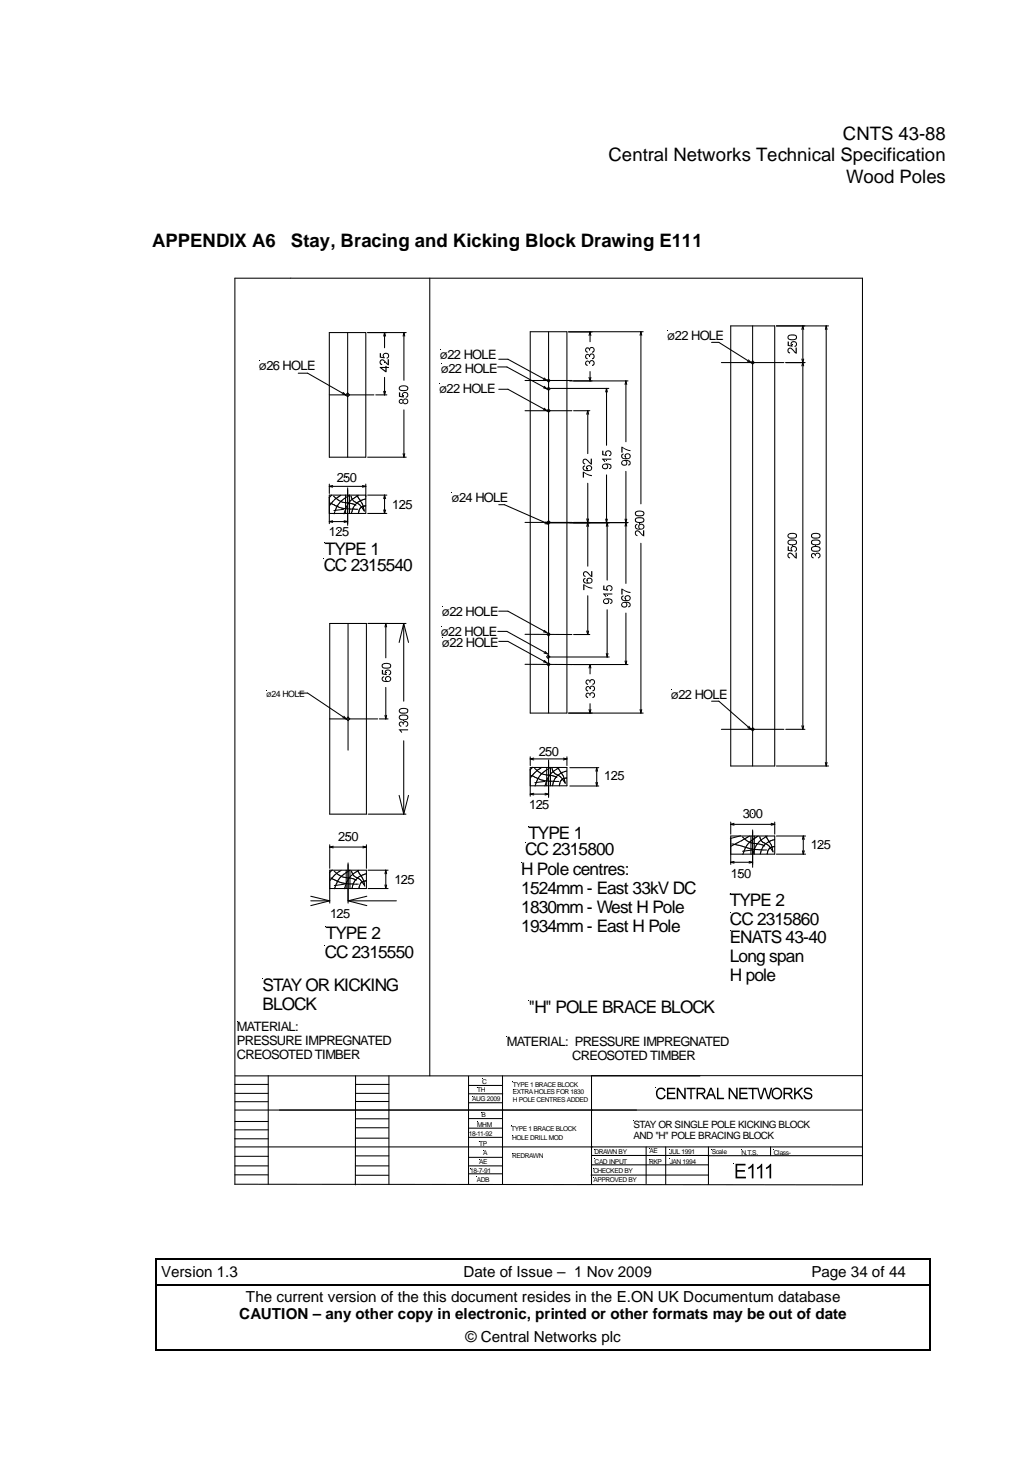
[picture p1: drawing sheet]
<svg xmlns="http://www.w3.org/2000/svg" width="210mm" height="297mm" viewBox="0 0 210 297" stroke-linecap="round" stroke-linejoin="round" font-family="sans-serif">
<g fill="#000">
<path d="M77.3 73.2a.92 .92 0 0 1 1.3 .5l.1 .2v-.9h.3v1.2l-.5-.3a.84 .84 0 0 0-1.1-.6l-.1 .4 .3 .3v.2a.6 .6 0 0 1-.5-.4 .6 .6 0 0 1 .2-.6zM77.1 71.8h.3v.7l.5 .1a.6 .6 0 0 1 .2-.9 .6 .6 0 0 1 .9 .4 .6 .6 0 0 1-.5 .8v-.3a.4 .4 0 0 0 .2-.5 .4 .4 0 0 0-.6-.1 .4 .4 0 0 0 0 .6v.2l-1-.2zM89.6 73.8l.1 .1zM119 73.4l.3-.2 .4 .3a.58 .58 0 0 1 1-.1 .58 .58 0 0 1-.4 .9l-.1-.2a.38 .38 0 0 0 .4-.4 .38 .38 0 0 0-.5-.3 .38 .38 0 0 0-.3 .5h-.2a.33 .33 0 0 0-.3-.4 .33 .33 0 0 0-.3 .3 .33 .33 0 0 0 .4 .3l-.1 .2a.54 .54 0 0 1-.4-.3 .54 .54 0 0 1 .1-.6zM119 72.1l.3-.2 .4 .2a.58 .58 0 0 1 1 0 .58 .58 0 0 1-.4 .9l-.1-.2a.38 .38 0 0 0 .4-.5 .38 .38 0 0 0-.5-.3 .38 .38 0 0 0-.3 .6l-.2-.1a.33 .33 0 0 0-.3-.4 .33 .33 0 0 0-.3 .4 .33 .33 0 0 0 .4 .3l-.1 .2a.54 .54 0 0 1-.4-.4 .54 .54 0 0 1 .1-.5zM119.1 70.6h.4l.2 .2a.58 .58 0 0 1 1 0 .58 .58 0 0 1-.4 .9l-.1-.2a.39 .39 0 0 0 .4-.5 .39 .39 0 0 0-.5-.3 .39 .39 0 0 0-.3 .5h-.2a.31 .31 0 0 0-.2-.4 .31 .31 0 0 0-.4 .2 .31 .31 0 0 0 .3 .4l.1 .1-.1 .2a.58 .58 0 0 1-.5-.5 .58 .58 0 0 1 .3-.6zM160.9 69.9l.1 .1zM160.1 70.8a.96 .96 0 0 1 1.4 .7h.1v-.9h.2v1.2l-.4-.1a1.52 1.52 0 0 0-1-.8l-.3 .3 .1 .3 .3 .1-.1 .2a.58 .58 0 0 1-.5-.4 .58 .58 0 0 1 .2-.6zM160 69.4h.2v.7l.5 .1a.61 .61 0 0 1 .3-.9 .61 .61 0 0 1 .8 .4 .61 .61 0 0 1-.4 .8v-.2a.4 .4 0 0 0 .2-.6 .4 .4 0 0 0-.7-.1 .4 .4 0 0 0 .1 .6v.2l-1-.1zM81.9 80.2l.1 .1zM81 79.7h.3v.7l.4 .1a.6 .6 0 0 1 .3-.8 .6 .6 0 0 1 .8 .3 .6 .6 0 0 1-.4 .8v-.2a.4 .4 0 0 0 .2-.6 .4 .4 0 0 0-.6 0 .4 .4 0 0 0 0 .6v.2l-1-.2zM118.4 95.8l1.8 .7v.2l-.7-.1-.9-.5v.9h-.2z"/>
<path d="M119.3 95.1v.1zM118.5 93.3a1.02 1.02 0 0 1 1.3 .7l.2 .1v-.9h.2v1.2l-.5-.3a.98 .98 0 0 0-1.1-.6v.4l.3 .2-.1 .3a.63 .63 0 0 1-.3-1.1zM122.3 93.2h1.9v.2h-1.5l.3 .5h-.2zM122.3 91.6h.3v.7l.4 .1a.61 .61 0 0 1 .3-.9 .61 .61 0 0 1 .8 .4 .61 .61 0 0 1-.4 .8v-.2a.4 .4 0 0 0 .2-.6 .4 .4 0 0 0-.6-.1 .4 .4 0 0 0 0 .6v.2l-1-.1zM126.2 90.8l1.9 .6v.3l-.8-.2-.9-.5v.9h-.2zM127.1 92.7l.1 .1zM65.7 113.5l.1 .1zM118.4 118.7l1.2 .5 .7 .2v.2l-.7-.1-.9-.6v1h-.3zM119.3 118l.1 .1zM118.6 116.2a1.12 1.12 0 0 1 1.4 .7l.1-.9h.2v1.3l-.5-.3a.98 .98 0 0 0-1.1-.7l-.1 .5 .4 .2-.1 .2a.62 .62 0 0 1-.5-.4 .62 .62 0 0 1 .2-.6zM122.5 119h.3v.7l.4 .1a.61 .61 0 0 1 .3-.9 .61 .61 0 0 1 .8 .4 .61 .61 0 0 1-.4 .8v-.3a.4 .4 0 0 0 .2-.5 .4 .4 0 0 0-.6-.1 .4 .4 0 0 0 0 .6v.2l-1-.2zM126.2 119.6l1.9 .7v.2l-.8-.2-.9-.5v1h-.2z"/>
<path d="M129.1 107.9a.96 .96 0 0 1 1.3 .5l.2 .3v-1h.3v1.3l-.5-.2a1.27 1.27 0 0 0-1.2-.8v.5l.3 .2v.2a.64 .64 0 0 1-.4-1zM160.9 110.9l.1 .1zM160.1 112.4a1.12 1.12 0 0 1 1.4 .7l.1-.8h.2v1.2l-.4-.2a1.2 1.2 0 0 0-1.2-.7v.4l.3 .2-.1 .3a.62 .62 0 0 1-.5-.5 .62 .62 0 0 1 .2-.6zM160 111h.2v.7l.5 .1a.61 .61 0 0 1 .3-.8 .61 .61 0 0 1 .8 .3 .61 .61 0 0 1-.4 .8v-.2a.4 .4 0 0 0 .2-.6 .4 .4 0 0 0-.7-.1 .4 .4 0 0 0 .1 .6v.3l-1-.2zM164.9 112.5l.4-.1 .3 .2a.58 .58 0 0 1 1 0 .58 .58 0 0 1-.4 .9l-.1-.3a.38 .38 0 0 0 .4-.4 .38 .38 0 0 0-.5-.3 .38 .38 0 0 0-.3 .5h-.2a.34 .34 0 0 0-.3-.4 .34 .34 0 0 0-.4 .3 .34 .34 0 0 0 .5 .3l-.1 .3a.59 .59 0 0 1-.3-1zM78.4 136.6l.1 .1zM77.6 136.1h.2v.7l.5 .1a.6 .6 0 0 1 .3-.8 .6 .6 0 0 1 .8 .3 .6 .6 0 0 1-.4 .8v-.2a.4 .4 0 0 0 .1-.6 .4 .4 0 0 0-.6-.1 .4 .4 0 0 0 .1 .6l-.1 .3-.9-.2zM89.5 127.2l.1 .1zM89.8 129.5l.1 .1zM119.1 138.2l.4-.1 .3 .2a.58 .58 0 0 1 1 0 .58 .58 0 0 1-.4 .8l-.1-.2a.38 .38 0 0 0 .4-.4 .38 .38 0 0 0-.5-.3 .38 .38 0 0 0-.3 .5h-.2a.34 .34 0 0 0-.3-.4 .34 .34 0 0 0-.4 .3 .34 .34 0 0 0 .5 .3l-.1 .2a.57 .57 0 0 1-.5-.3 .57 .57 0 0 1 .2-.6zM122.5 120.6h1.9v.2h-1.5l.3 .4h-.2zM54.1 140.3l.1 .1z"/>
<path d="M81 148.2h1.9v.2h-1.5l.3 .4h-.2zM81.9 146.4l.1 .1zM81.1 146.7l.4-.1 .4 .2a.58 .58 0 0 1 1 0 .58 .58 0 0 1-.5 .9v-.3a.38 .38 0 0 0 .3-.4 .38 .38 0 0 0-.5-.3 .38 .38 0 0 0-.2 .5h-.2a.33 .33 0 0 0-.3-.4 .33 .33 0 0 0-.4 .3 .33 .33 0 0 0 .4 .3v.3l-.5-.4zM119.1 140.8l.4-.1 .3 .3a.58 .58 0 0 1 1-.1 .58 .58 0 0 1-.4 .9l-.1-.2a.39 .39 0 0 0 .4-.4 .39 .39 0 0 0-.5-.4 .39 .39 0 0 0-.3 .6h-.2a.34 .34 0 0 0-.3-.5 .34 .34 0 0 0-.4 .4 .34 .34 0 0 0 .5 .3l-.1 .2a.57 .57 0 0 1-.5-.4 .57 .57 0 0 1 .2-.6zM119.1 139.5l.3-.1 .4 .2a.58 .58 0 0 1 1 0 .58 .58 0 0 1-.4 .9l-.1-.2a.38 .38 0 0 0 .3-.5 .38 .38 0 0 0-.5-.3 .38 .38 0 0 0-.2 .5h-.2a.33 .33 0 0 0-.3-.4 .33 .33 0 0 0-.3 .3 .33 .33 0 0 0 .4 .4l-.1 .2a.56 .56 0 0 1-.5-.4 .56 .56 0 0 1 .2-.6zM124.7 157.6h.1zM70.7 169.9v.1zM82.1 178.6l.1 .1zM105.8 175.2l.1 .1zM109.5 163.4l.1 .1zM53.3 198.8l.1 .1zM95.2 229.7v.1z"/>
<path d="M95.5 237.3v.1zM95.9 222.6l.1 .1zM97.3 231.9h.1zM120.5 239.1l.1 .1zM120.7 235.4l.1 .1zM131.9 233.3l.1 .1zM133.7 221.1a.96 .96 0 0 1 1.5 .5l-.3 .1a.74 .74 0 0 0-1-.4 .74 .74 0 0 0-.4 1 .7 .7 0 0 0 .7 .7 .7 .7 0 0 0 .7-.5h.3a1.04 1.04 0 0 1-1.3 .8 1.04 1.04 0 0 1-.7-1.4l.1-.4zM136 235.4l.1 .1zM135.5 221h1.7v.3h-1.4v.7h1.3v.2h-1.3v.8h1.4v.3h-1.7zM137.5 221h.3l1.2 1.8v-1.8h.3v2.3h-.3l-1.2-1.8v1.8h-.3zM139.4 221h1.9v.3h-.8v2h-.3v-2h-.8zM145.6 221h.3v2h1.2v.3h-1.5z"/>
<path d="M148 221h.3l1.2 1.8v-1.8h.3v2.3h-.3l-1.2-1.8v1.8h-.3zM150.6 233.6h.1zM149.4 236.4h2v.4h-1.7v.9h1.6v.3h-1.6v1.1h1.8v.3h-2.1zM150.2 221h1.6v.3h-1.3v.7h1.3v.2h-1.3v.8h1.4v.3h-1.7zM152 221h1.8v.3h-.8v2h-.3v-2h-.7zM152 237.2l.8-.8h.2v3h-.3v-2.3l-.7 .4zM153.8 221h.3l.5 2 .5-2h.4l.6 2 .4-2h.3l-.5 2.3h-.4l-.6-2-.6 2h-.3zM153.8 237.2l.5-.3 .3-.5h.2v3h-.3v-2.3l-.7 .4zM155.6 237.2l.8-.8h.2v3h-.3v-2.3l-.7 .4zM157.1 233.6h.1zM161.3 221h.3v1.1l1.1-1.1h.5l-1 .9 1 1.4h-.4l-.8-1.2-.4 .4v.8h-.3zM163.4 221.2a.95 .95 0 0 1 1.6 .4h-.3a.52 .52 0 0 0-.6-.4 .52 .52 0 0 0-.4 .6 1.27 1.27 0 0 1 1.3 .9 .93 .93 0 0 1-1 .6 .93 .93 0 0 1-.8-.8h.3a.59 .59 0 0 0 .6 .6 .59 .59 0 0 0 .6-.6l-.2-.2a1.02 1.02 0 0 1-1.2-.9z"/>
<path d="M31.7 255.7h.2v.7h-.2zM188.8 255.7h.3v.7h-.3zM188.8 255.7h.3v.2h-.3zM31.7 260.9h.2v.7h-.2zM31.7 269.2h.2v.5h-.2zM188.8 260.9h.3v.7h-.3zM188.8 269.2h.3v.5h-.3zM188.8 274.2h.3v.2h-.3z"/>
<path d="M77.1 74.5v.2l1.2 .9h.2v-.8h.5v-.3h-.5v-.2h-.2v.2zM77.6 74.8h.7v.5z"/>
<path d="M81.1 78.5a.65 .65 0 0 0 .1 .8 .65 .65 0 0 0 .8 .2 .65 .65 0 0 0 .7-.1 .65 .65 0 0 0 .1-.8 1.51 1.51 0 0 0-1.7-.1zM81.2 78.7a1.04 1.04 0 0 1 1.5 .2v.1a1.33 1.33 0 0 1-1.5 0z"/>
<path d="M160.1 68.2a.66 .66 0 0 0 0 .8 .66 .66 0 0 0 .8 .1 .67 .67 0 0 0 .8-.1 .67 .67 0 0 0 .1-.8 1.67 1.67 0 0 0-1.7 0zM160.2 68.4a1.33 1.33 0 0 1 1.4 0l.1 .1a.95 .95 0 0 1-1.6 0z"/>
<path d="M81.2 81.2a.47 .47 0 0 0 0 .7 .47 .47 0 0 0 .7-.1 .56 .56 0 0 0 .8 .2 .56 .56 0 0 0 0-.9 .56 .56 0 0 0-.8 .2l-.4-.3zM81.2 81.6a.29 .29 0 0 1 .5 0 .29 .29 0 0 1-.5 0zM82 81.5a.39 .39 0 0 1 .7 0 .39 .39 0 0 1-.7 0z"/>
<path d="M118.4 94.7a.7 .7 0 0 0 .1 .8 .7 .7 0 0 0 .8 .2 .65 .65 0 0 0 .9-.3 .65 .65 0 0 0-.4-.9 .65 .65 0 0 0-.8 .5l.3 .5a.44 .44 0 0 1-.7-.1 .44 .44 0 0 1 .2-.7v-.2zM119.2 95.1a.45 .45 0 0 1 .9 0 .45 .45 0 0 1-.9 0z"/>
<path d="M122.5 94.3a.59 .59 0 0 0-.1 .8 .59 .59 0 0 0 .8 .1 .59 .59 0 0 0 .2-.7v-.1a.4 .4 0 0 1 .5 .1 .4 .4 0 0 1-.2 .6v.2a.58 .58 0 0 0 .5-.7 .58 .58 0 0 0-.8-.4zM122.5 94.7a.42 .42 0 0 1 .8 0 .42 .42 0 0 1-.8 0z"/>
<path d="M126.3 92.3a.7 .7 0 0 0 0 .8 .7 .7 0 0 0 .9 .2 .65 .65 0 0 0 .9-.3 .65 .65 0 0 0-.5-.9 .65 .65 0 0 0-.8 .5l.3 .5a.44 .44 0 0 1-.7-.2 .44 .44 0 0 1 .3-.6v-.2zM127.1 92.7a.42 .42 0 0 1 .8 0 .42 .42 0 0 1-.8 0z"/>
<path d="M126.4 93.6a.59 .59 0 0 0-.1 .8 .59 .59 0 0 0 .8 .1 .59 .59 0 0 0 .2-.8v-.1a.4 .4 0 0 1 .5 .2 .4 .4 0 0 1-.2 .6v.2a.58 .58 0 0 0 .5-.7 .58 .58 0 0 0-.8-.5zM126.4 94a.42 .42 0 0 1 .8 0 .42 .42 0 0 1-.8 0z"/>
<path d="M118.5 117.6a.7 .7 0 0 0 .1 .8 .7 .7 0 0 0 .8 .2 .65 .65 0 0 0 .9-.4 .65 .65 0 0 0-.4-.8 .65 .65 0 0 0-.8 .5l.2 .5a.44 .44 0 0 1-.6-.2 .44 .44 0 0 1 .2-.6v-.2zM119.3 118a.45 .45 0 0 1 .9 0 .45 .45 0 0 1-.9 0z"/>
<path d="M129.1 106.6a.7 .7 0 0 0 0 .8 .7 .7 0 0 0 .9 .2 .65 .65 0 0 0 .9-.3 .65 .65 0 0 0-.5-.9 .65 .65 0 0 0-.8 .5l.3 .5a.47 .47 0 0 1-.6-.1 .47 .47 0 0 1-.1-.6l.3-.1v-.2zM129.8 107a.45 .45 0 0 1 .9 0 .45 .45 0 0 1-.9 0z"/>
<path d="M129.2 105.2a.6 .6 0 0 0-.2 .7 .6 .6 0 0 0 .7 .3l.2 .1a.65 .65 0 0 0 .9-.2 .65 .65 0 0 0-.1-.9l-.8-.1zM129.3 105.4a1.08 1.08 0 0 1 1.4 .3 .95 .95 0 0 1-1.5 0z"/>
<path d="M129.1 104a.65 .65 0 0 0 0 .8 .65 .65 0 0 0 .8 .1 .64 .64 0 0 0 .9-.2 .64 .64 0 0 0-.1-.8l-.8-.2zM129.3 104.1a1.03 1.03 0 0 1 1.4 .2 1.01 1.01 0 0 1-1.5 .2z"/>
<path d="M160.1 109.8a.66 .66 0 0 0 0 .8 .66 .66 0 0 0 .8 .2 .67 .67 0 0 0 .8-.1 .67 .67 0 0 0 .1-.8 1.69 1.69 0 0 0-1.7-.1zM160.3 109.9l.9-.1a.38 .38 0 0 1 .5 .4 .38 .38 0 0 1-.5 .4l-.9-.2-.2-.2z"/>
<path d="M160.1 108.5a.65 .65 0 0 0 0 .8 .65 .65 0 0 0 .8 .1 .67 .67 0 0 0 .8-.1 .67 .67 0 0 0 .1-.8 1.61 1.61 0 0 0-1.7 0zM160.2 108.7a1.06 1.06 0 0 1 1.5 .1l-.1 .2a1.34 1.34 0 0 1-1.4 0z"/>
<path d="M164.8 111.2a.65 .65 0 0 0 .1 .8 .65 .65 0 0 0 .8 .1 .64 .64 0 0 0 .8-.2 .64 .64 0 0 0-.1-.8l-.7-.2zM165.1 111.3a1.03 1.03 0 0 1 1.4 .2 1.01 1.01 0 0 1-1.5 .2z"/>
<path d="M164.8 109.9a.61 .61 0 0 0 0 .7 .61 .61 0 0 0 .7 .2h.2a.65 .65 0 0 0 .8-.2 .65 .65 0 0 0-.1-.9l-1-.1zM165.1 109.9a1.08 1.08 0 0 1 1.4 .3 .95 .95 0 0 1-1.6 0z"/>
<path d="M164.8 108.5a.65 .65 0 0 0 .1 .8 .65 .65 0 0 0 .8 .1 .64 .64 0 0 0 .8-.2 .64 .64 0 0 0-.1-.8l-.7-.2zM165.1 108.6a1.03 1.03 0 0 1 1.4 .2 1.01 1.01 0 0 1-1.5 .2z"/>
<path d="M77.6 137.5a.7 .7 0 0 0 .1 .9 .7 .7 0 0 0 .8 .2 .65 .65 0 0 0 .9-.4 .65 .65 0 0 0-.4-.8 .65 .65 0 0 0-.8 .5l.2 .4a.47 .47 0 0 1-.5 0 .47 .47 0 0 1-.1-.6l.2-.1v-.2zM78.4 138a.42 .42 0 0 1 .8 0 .42 .42 0 0 1-.8 0z"/>
<path d="M77.6 134.9a.65 .65 0 0 0 .1 .8 .65 .65 0 0 0 .8 .1 .64 .64 0 0 0 .8-.1 .64 .64 0 0 0-.1-.9l-.7-.1zM77.9 135a1.03 1.03 0 0 1 1.3 .3v.1a1.34 1.34 0 0 1-1.4 0z"/>
<path d="M122.7 121.7a.59 .59 0 0 0-.1 .9 .59 .59 0 0 0 .9 0 .59 .59 0 0 0 0-.8h.1a.4 .4 0 0 1 .5 .1 .4 .4 0 0 1-.2 .6v.2a.59 .59 0 0 0 .5-.7 .59 .59 0 0 0-.8-.4zM122.7 122.1a.42 .42 0 0 1 .8 0 .42 .42 0 0 1-.8 0z"/>
<path d="M126.3 121.1a.7 .7 0 0 0 0 .9 .7 .7 0 0 0 .9 .1 .65 .65 0 0 0 .9-.3 .65 .65 0 0 0-.5-.9 .65 .65 0 0 0-.8 .6l.3 .4a.44 .44 0 0 1-.7-.1 .44 .44 0 0 1 .3-.6v-.3zM127.1 121.5a.42 .42 0 0 1 .8 0 .42 .42 0 0 1-.8 0z"/>
<path d="M126.4 122.4a.6 .6 0 0 0-.1 .8 .6 .6 0 0 0 .8 .1 .6 .6 0 0 0 .2-.8 .4 .4 0 0 1 .5 .1 .4 .4 0 0 1-.2 .6v.2a.59 .59 0 0 0 .5-.7 .59 .59 0 0 0-.8-.4zM126.4 122.8a.43 .43 0 0 1 .8 0 .43 .43 0 0 1-.8 0z"/>
<path d="M81.1 145.4a.67 .67 0 0 0 .1 .8 .67 .67 0 0 0 .8 .1 .67 .67 0 0 0 .7-.1 .67 .67 0 0 0 .1-.8 1.74 1.74 0 0 0-1.7 0zM81.4 145.5l.9-.1a.38 .38 0 0 1 .4 .4 .38 .38 0 0 1-.4 .3l-.9-.1-.2-.2z"/>
<path d="M81.1 144a.65 .65 0 0 0 .1 .8 .65 .65 0 0 0 .8 .2 .67 .67 0 0 0 .8-.1 .67 .67 0 0 0 0-.8 1.61 1.61 0 0 0-1.7-.1zM81.2 144.3a1.04 1.04 0 0 1 1.5 .1v.2a1.33 1.33 0 0 1-1.5 0z"/>
<path d="M141.5 221v2.3h.3v-1h.3a.62 .62 0 0 1 .7 .5l.3 .5h.3l-.8-1.1a.65 .65 0 0 0 .7-.7 .65 .65 0 0 0-.8-.5zM141.8 221.3h.9a.38 .38 0 0 1 .2 .5 .38 .38 0 0 1-.5 .2h-.6z"/>
<path d="M144.2 221l-.9 2.3h.4l.2-.7h1l.3 .7h.3l-.9-2.3zM144.4 221.3l.4 1h-.8z"/>
<path d="M156.7 222.1a1.16 1.16 0 0 0 2.3 0 1.16 1.16 0 0 0-2.3 0zM157.2 221.4a.85 .85 0 0 1 1.2 .2 .85 .85 0 0 1 0 1.1 .85 .85 0 0 1-1.2 .1l-.2-.6z"/>
<path d="M159.1 221v2.3h.3v-1h.4a.62 .62 0 0 1 .6 .5l.3 .5h.4l-.8-1.1a.65 .65 0 0 0 .6-.7 .65 .65 0 0 0-.8-.5zM159.4 221.3h1a.38 .38 0 0 1 .2 .5 .38 .38 0 0 1-.5 .2h-.7z"/>
</g>
<g fill="none" stroke="#000" stroke-width=".21">
<path d="M87.3 56.5v162.1M60.6 75.8h1.9l7.7 4.4M66.9 67.6h7.4v25.3h-7.4zM69.7 79.7l.5 .5M70.6 67.6v25.3M74.7 67.6h7.8M77.9 79.5l.2 .7M78.1 67.6v3.1M78.1 76.7v3.5M78.1 67.6l.2 .7M78.1 67.6l-.2 .7M78.3 79.5l-.2 .7"/>
<path d="M82 67.6v9.7M82 67.6l.2 .7M82 67.6l-.1 .7M101.1 74.5h1.9l7.9 4.4M101.3 79.1h1.9l7.9 4.3M101.3 73h1.9l7.9 4.3M106.6 77.3h9.6M107.7 67.4h7.4v77.5h-7.4zM110.4 77.1l.7 .2M110.4 78.8l.7 .2M110.5 76.8l.6 .5M110.5 78.5l.6 .5"/>
<path d="M111.1 77.3l.3-.3 .3 .3-.3 .3zM111.4 67.4v77.5M111.4 78.7l.3 .3-.3 .3-.3-.3zM111.8 78.9h11.9M115.5 67.4h4.8M115.5 67.4h15.1M115.7 77.4h11.9M119.6 76.7l.2 .7M119.8 67.4v2M119.8 75.5v1.9M119.8 67.4l.2 .8M119.8 67.4l-.2 .8"/>
<path d="M120 76.7l-.2 .7M123.2 78.9v11.6M123.2 78.9l.2 .7M123.2 78.9l-.2 .7M127.1 77.4v12.3M127.1 77.4l.2 .7M127.1 77.4l-.1 .7M130.2 67.4v35M130.2 67.4l.1 .7M130.2 67.4l-.2 .7M144.5 69.6h1.5l6.5 4.1M146.5 73.7h12.7"/>
<path d="M148.4 66.2h9v89.4h-9zM151.8 73.4l.7 .3M152 73.1l.5 .6M152.9 66.2v89.4M152.9 73.3l.3 .4-.3 .3-.4-.3zM157.7 66.2h10.6M159.6 73.7h3.9M162.9 72.9l.2 .8M163.1 66.2v82M163.1 73.7l.1 .6M163.1 73.7l-.2 .6M163.1 66.2l.1 .7"/>
<path d="M163.1 66.2l-.2 .7M163.2 72.9l-.1 .8M167.8 66.2v89.4M167.8 66.2l.2 .7M167.8 66.2l-.2 .7M66.9 98.3v1.9M66.9 80.2h9M66.9 98.8h7.4M66.9 98.8l.7 .2M67.6 98.6l-.7 .2M69.5 80l.7 .2M70.2 80.2l.4-.4 .4 .4-.4 .4z"/>
<path d="M70.6 99.1v7.6M73.6 98.6l.7 .2M74.3 98.3v6h-7.4M74.3 98.8l-.7 .2M74.7 92.9h7.8M76.3 80.2h2.3M81.9 92.2l.1 .7M82 83.3v9.6M82.2 92.2l-.2 .7M106.6 83.4h9.6M110.4 83.2l.7 .2M110.5 82.9l.6 .5"/>
<path d="M111.1 83.4l.3-.3 .3 .3-.3 .3zM116.5 83.4h3.3M119.4 83.4v8.8M119.4 98.2v7.9M119.4 83.4l.1 .8M119.4 83.4l-.2 .8M123.2 96.5v9.7M127.1 95.8v22.7M66.9 106h3.7M66.9 106l.7 .1M67.1 102.2a9 9 0 0 0 4.1 1.2l1.5 .1M67.4 100.6l-.6 .5"/>
<path d="M67.6 105.8l-.7 .2M67.7 100.8a4.2 4.2 0 0 0 3.4 1.4l1.2 .4M69.2 100.6l-1.2 .8-1.1 1.3M69.8 103.5l-2 .2M69.9 105.8l.7 .2M70.2 100.6v3.7M70.6 106l-.7 .1M71 104.3v-3.7a5.9 5.9 0 0 0-3.1 3.8M71.3 100.8l.4 .9a5.1 5.1 0 0 1 2.2 2M72.5 100.6l1.1 1.7 .4 1.4M72.8 100.6l-1.3 .9a5 5 0 0 0-1.7 2.9M74 103.7v.2"/>
<path d="M74.3 102.7a1.39 1.39 0 0 0-1.4 1.2l-.1 .4M74.3 101.3l-.6 .3a2.75 2.75 0 0 0-1.6 1l-.4 .6-.3 1.1M74.3 100.6h-7.4v5.8M74.7 100.6h3.9M74.7 104.3h3.9M77.9 103.6l.2 .7M78.1 100.6v3.7M78.1 100.6l.2 .7M78.1 100.6l-.2 .7M78.3 103.6l-.2 .7M101.3 102.5h1.1l9 4M106.6 106.1h9.6"/>
<path d="M110.7 106.4l.7 .1M110.8 106l.6 .5M111 106.1l.4-.3 .4 .3-.4 .4zM111.8 106.2h11.9M111.8 106.2h15.8M116.5 106.1h3.3M119.2 105.4l.2 .7M119.4 106.2v8.8M119.4 106.2l.1 .7M119.4 106.2l-.2 .7M119.5 105.4l-.1 .7M123 105.5l.2 .7"/>
<path d="M123.3 106.2v11.7M123.3 106.2l.2 .7M123.3 106.2l-.2 .7M123.4 105.5l-.2 .7M127 105.5l.3 1.4M127.3 105.5l-.3 1.4M130.2 110.4v34.5M67 126.7h7.4v38.7h-7.4zM70.7 126.7v25.7M74.8 126.7h7.7M78.4 126.7v6.9M78.4 139.7v6.3"/>
<path d="M78.4 126.7l.1 .7M78.4 126.7l-.2 .7M82 126.7v15.8M82 126.7l1 3.8M82 126.7l-.9 3.8M101.1 128.3h1.9l7.8 4.3M101.3 124.2h1.9l7.9 4.3M101.3 130.3h1.9l7.9 4.4M106.6 135h9.6M106.6 128.9h9.6M110.4 128.4l.7 .1M110.4 134.5l.7 .2"/>
<path d="M110.5 128.1l.6 .4M110.5 134.2l.6 .5M110.7 132.3l.5 .5-.7-.1M111.1 135l.3-.3 .3 .3-.3 .3zM111.3 133.1l.4 .3-.4 .4-.3-.4zM111.4 128.5l.3 .4-.3 .3-.3-.3zM111.8 133.5h11.9M115.7 135h11.9M116.5 128.9h3.3M119.2 128.2l.2 .7M119.4 121v7.9M119.5 128.2l-.1 .7"/>
<path d="M119.8 135v1.9M119.8 135l.2 .7M119.8 135l-.2 .7M123.1 132.8l.2 .7M123.3 123.9v9.6M123.5 132.8l-.2 .7M127 134.3l.1 .7M127.1 124.5v10.5M127.3 134.3l-.2 .7M60.6 140.8h1.9l7.8 5.2M67 146h9.7M69.6 145.8l.7 .2"/>
<path d="M69.8 145.5l.5 .5M70.3 146l.4-.3 .3 .3-.3 .4zM77 146h1.8M78.2 145.3l.2 .7M78.5 145.3l-.1 .7M82 150.5v14.9M107.7 159.6h7.4v-3.7h-7.4v5.9M107.7 153.8v1.7M107.7 154.2h7.4M107.7 154.2l.7 .2M107.9 157.5a9.6 9.6 0 0 0 3.7 1.2h1.9M108.2 155.9l-.5 .5"/>
<path d="M108.4 154l-.7 .2M108.6 156.1l.2 .2a4 4 0 0 0 3.1 1.2l1.2 .4M110 155.9l-1.2 .9-1.1 1.2M110.7 158.7l-2.1 .3M111 155.9v3.7M111.4 154.4v7.6M111.8 159.6v-3.7l-1.4 .9a5.1 5.1 0 0 0-1.7 2.9M112.1 156v.2a2.16 2.16 0 0 0 1.6 1.5l.6 .6M113.3 155.9l1.2 1.9 .3 1.2M113.6 155.9l-.5 .4a4.9 4.9 0 0 0-2.4 3.4M114.3 158.3l-.5 .5-.2 .8M114.3 158.3l.5 .7"/>
<path d="M114.4 154l.7 .2M114.8 159v.2M115.1 158l-.8 .3M115.1 156.6a3.4 3.4 0 0 0-2.9 3M115.1 153.8v1.7M115.1 154.2l-.7 .2M115.5 144.9h15.1M115.7 156h5.9M115.7 159.7h5.9M119.6 144.1l.2 .8M119.8 143v1.9M120 144.1l-.2 .8"/>
<path d="M121 159l.2 .7M121.2 156v3.7M121.2 156l.2 .7M121.2 156l-.2 .7M121.4 159l-.2 .7M130 144.1l.2 .8M130.3 144.1l-.1 .8M144.5 142.5h1.5l6.9 6 .3-.3-.3-.4-.4 .4M146.5 148.2h12.7M151.9 147.8l.6 .4M152.1 147.5l.4 .7M157.7 155.6h10.6"/>
<path d="M159.6 148.2h3.9M162.9 147.4l.2 .8M163.2 147.4l-.1 .8M167.6 154.9l.2 .7M168 154.9l-.2 .7M67 171.6v4.8M67 172.1h7.4M67 172.1l.7 .2M67.2 178.4a8.7 8.7 0 0 0 3.7 1.2h1.9M67.5 176.7l-.6 .6M67.7 171.9l-.7 .2M67.9 177a4.2 4.2 0 0 0 3.1 1.4l1.3 .3"/>
<path d="M69.3 176.8l-1.3 1-.9 1.1M70 179.6l-2.1 .3M70.3 176.8v3.7M70.7 175.3v8.2M71.4 176.9l.1 .3a3.1 3.1 0 0 0 1.7 1.5l.8 1.2M72.3 178.7l-.5 .7-.3 1.1M72.3 178.7l.1 .1M72.6 176.8l.3 .4a5.2 5.2 0 0 1 1.2 2.8M72.9 176.8l-.6 .3a4.7 4.7 0 0 0-2.3 3.5M73.7 171.9l.7 .2M73.8 179.1h.1M74.4 178.9a1.46 1.46 0 0 0-1.5 1.6"/>
<path d="M74.4 177.5l-1.5 .6-.6 .6M74.4 171.6v4.8M74.4 172.1l-.7 .2M74.8 165.4h7.7M74.8 176.8h4M78.2 179.8l.2 .7M78.4 176.8v3.7M78.4 176.8l.1 .7M78.4 176.8l-.2 .7M78.5 179.8l-.1 .7M81.1 161.6l.9 3.8M83 161.6l-1 3.8"/>
<path d="M107.7 161.3h3.7M107.7 161.3l.7 .2M108.4 161.2l-.7 .1M110.7 161.2l.7 .1M111.4 161.3l-.7 .2M148.4 173.5h9v-3.7h-9v5.8M148.4 167v2.5M148.4 167.5h9M148.4 167.5l.7 .1M148.4 175.2h4.5M148.4 175.2l.7 .1M148.6 171.4l1 .2a17.8 17.8 0 0 0 5.7 1.1h.4"/>
<path d="M149.1 167.3l-.7 .2M149.1 175l-.7 .2M150.4 169.8l-2.1 .5M150.8 170l.2 .2a4.2 4.2 0 0 0 3.3 1.3l.9 .3M152.1 175l.8 .2M152.2 169.8l-3.7 2.1M152.5 169.8v3.7M152.9 168.6v7.6M152.9 172.7l-2.1 .2M152.9 175.2l-.8 .1M153.2 169.8v3.7M154 169.8a5.6 5.6 0 0 0-3.1 3.8"/>
<path d="M154.3 170v.1a2.98 2.98 0 0 0 1.8 1.7l.4 .5M155.2 171.8l-.5 .8-.3 .9M155.2 171.8l.1 .1M155.5 169.8l.3 .6a4.8 4.8 0 0 1 1.2 2.5M155.8 169.8l-.3 .2a5 5 0 0 0-2.6 3.6M156.5 172.3l.5 .6M156.5 172.3a1.42 1.42 0 0 0-.7 1.2M156.6 167.3l.8 .2M157 172.9v.2M157.4 170.6l-1.5 .6-.7 .6M157.4 172l-.9 .3M157.4 167v2.5"/>
<path d="M157.4 167.5l-.8 .1M157.7 169.8h5.9M157.7 173.5h5.9M163 172.8l.2 .7M163.2 169.8v3.7M163.2 169.8l.2 .7M163.2 169.8l-.2 .7M163.4 172.8l-.2 .7M63.1 183h3.9M63.1 182.1l3.9 .9M67 180.5h7.4v-3.7h-7.4v6.7M67 183l-3.9 1"/>
<path d="M70.7 183h9.8M70.7 183l3.8 1M71.1 180.5v-3.7a5.6 5.6 0 0 0-3.2 3.8M74.5 182.1l-3.8 .9M74.8 180.5h4M54.5 218.5v22.1M72.2 218.6v22.1M79 218.6v22M95.2 218.7v21.9M102.1 218.6v22M120.1 218.5v22.1M175.2 218.5l-127.4 .1"/>
<path d="M47.7 231.4h6.7M47.7 238.7h6.7M47.7 234.9h6.8M47.7 227.8h6.7M47.7 229.5h6.8M47.7 220.3h6.8M47.7 222.1h6.7M47.7 236.9h6.7M47.8 233h127.4M47.8 225.5h127.4M47.8 223.8h6.6M72.2 220.3h6.8"/>
<path d="M72.2 238.8h6.8M72.2 234.8h6.8M72.2 231.2h6.8M72.2 227.3h6.8M72.2 229.1h6.7M72.2 223.8h6.8M72.3 222.1h6.7M72.3 236.9h6.7M95.2 236.9h6.9M95.2 238.5h6.9M95.2 231.1h6.9M95.2 227.2h6.9"/>
<path d="M95.2 229.2h6.9M95.2 224h6.9M95.2 222.2h6.9M95.2 220.5h6.9M95.2 235.1h6.9M120.1 238.7h23.8M120.1 236.6h23.8M120.1 234.7h24M131.2 233v7.5M135.2 233v7.6M143.8 234.8h31.4M143.9 233v7.6"/>
<path d="M156.5 233v1.8M31.7 255.8h157.2M31.8 256.3v4.7M47.7 240.6l127.5 .1v-184.2h-127.5v184.1M189 256.3v4.7M31.7 274.3h157.2M31.8 261.6v7.6M31.8 269.7v4.7M31.8 261h157.1M189 261.6v7.6M189 269.7v4.7"/>
</g>
<g font-size="3.8">
<text x="171.2" y="28.4">CNTS 43-88</text>
<text x="123.6" y="32.8">Central Networks Technical Specification</text>
<text x="171.8" y="37.1">Wood Poles</text>
<text x="30.9" y="50.2">APPENDIX A6</text>
<text x="59.1" y="50.2">Stay, Bracing and Kicking Block Drawing E111</text>
</g>
<g font-size="3.5">
<text x="66" y="112.7">TYPE 1</text>
<text x="65.7" y="116.1">CC 2315540</text>
<text x="106.7" y="173.8">CC 2315800</text>
<text x="107.3" y="170.4">TYPE 1</text>
<text x="105.9" y="177.8">H Pole centres:</text>
<text x="105.9" y="181.6">1524mm - East 33kV DC</text>
<text x="105.9" y="185.4">1830mm - West H Pole</text>
<text x="148.3" y="184.1">TYPE 2</text>
<text x="66.2" y="190.8">TYPE 2</text>
<text x="105.9" y="189.3">1934mm - East H Pole</text>
<text x="148.3" y="187.9">CC 2315860</text>
<text x="148.3" y="191.6">ENATS 43-40</text>
<text x="66" y="194.6">CC 2315550</text>
<text x="148.3" y="195.5">Long span</text>
<text x="53.3" y="201.4">STAY OR KICKING</text>
<text x="148.3" y="199.3">H pole</text>
<text x="53.3" y="205.3">BLOCK</text>
<text x="107.4" y="205.7">&quot;H&quot; POLE BRACE BLOCK</text>
</g>
<g font-size="3.1">
<text x="32.7" y="259.5">Version 1.3</text>
<text x="94.1" y="259.5">Date of Issue – 1 Nov 2009</text>
<text x="164.8" y="259.5">Page 34 of 44</text>
<text x="48.6" y="268">CAUTION – any other copy in electronic, printed or other formats may be out of date</text>
<text x="50" y="264.5">The current version of the this document resides in the E.ON UK Documentum database</text>
<text x="94.5" y="272.5">© Central Networks plc</text>
</g>
<g font-size="2.6">
<text x="135.6" y="69.1">ø22 HOLE</text>
<text x="52.6" y="75.2">ø26 HOLE</text>
<text x="89.4" y="73">ø22 HOLE</text>
<text x="89.6" y="75.7">ø22 HOLE</text>
<text x="89.2" y="79.9">ø22 HOLE</text>
<text x="68.4" y="97.9">250</text>
<text x="91.8" y="101.9">ø24 HOLE</text>
<text x="79.7" y="103.3">125</text>
<text x="66.8" y="108.8">125</text>
<text x="89.8" y="125.1">ø22 HOLE</text>
<text x="89.6" y="129.1">ø22 HOLE</text>
<text x="89.8" y="131.4">ø22 HOLE</text>
<text x="136.3" y="142">ø22 HOLE</text>
<text x="109.4" y="153.5">250</text>
<text x="122.7" y="158.5">125</text>
<text x="107.5" y="164.4">125</text>
<text x="150.9" y="166.2">300</text>
<text x="68.7" y="170.9">250</text>
<text x="164.7" y="172.4">125</text>
<text x="80.1" y="179.6">125</text>
<text x="148.5" y="178.4">150</text>
<text x="67.1" y="186.4">125</text>
<text x="48.1" y="209.4">MATERIAL:</text>
<text x="48.1" y="212.3">PRESSURE IMPREGNATED</text>
<text x="48.1" y="215.2">CREOSOTED TIMBER</text>
<text x="102.9" y="212.5">MATERIAL: PRESSURE IMPREGNATED</text>
<text x="116.2" y="215.3">CREOSOTED TIMBER</text>
</g>
<g font-size="2">
<text x="128.7" y="229.2">STAY OR SINGLE POLE KICKING BLOCK</text>
<text x="128.7" y="231.4">AND &quot;H&quot; POLE BRACING BLOCK</text>
</g>
<text font-size="1.8" x="54.1" y="141.6">ø24 HOLE</text>
<g font-size="1.4">
<text x="96.9" y="221.9">TH</text>
<text x="97.9" y="220.1">C</text>
<text x="104.1" y="220.8">TYPE 1 BRACE BLOCK</text>
<text x="95.9" y="223.6">AUG 2009</text>
<text x="97.8" y="227">B</text>
<text x="104.2" y="222.3">EXTRA HOLES FOR 1830</text>
<text x="104.2" y="223.8">H POLE CENTRES ADDED</text>
<text x="95.2" y="230.8">18-11-92</text>
<text x="96.9" y="228.9">MHM</text>
<text x="97.3" y="232.9">TP</text>
<text x="103.8" y="229.7">TYPE 1 BRACE BLOCK</text>
<text x="104.1" y="231.6">HOLE DRILL MOD</text>
<text x="95.5" y="238.3">18-7-91</text>
<text x="97.3" y="236.5">AE</text>
<text x="98.1" y="234.6">A</text>
<text x="104.1" y="235.3">REDRAWN</text>
<text x="120.5" y="238.4">CHECKED BY</text>
<text x="120.8" y="236.4">CAD INPUT</text>
<text x="120.8" y="234.5">DRAWN BY</text>
<text x="131.9" y="236.4">RKP</text>
<text x="132" y="234.3">AE</text>
<text x="135.9" y="234.4">JUL 1991</text>
<text x="136" y="236.4">JAN 1994</text>
<text x="144.6" y="234.5">Scale</text>
<text x="150.6" y="234.6">N.T.S.</text>
<text x="157.2" y="234.6">Class-</text>
<text x="96.9" y="240.1">ADB</text>
<text x="120.5" y="240.2">APPROVED BY</text>
</g>
</svg>
